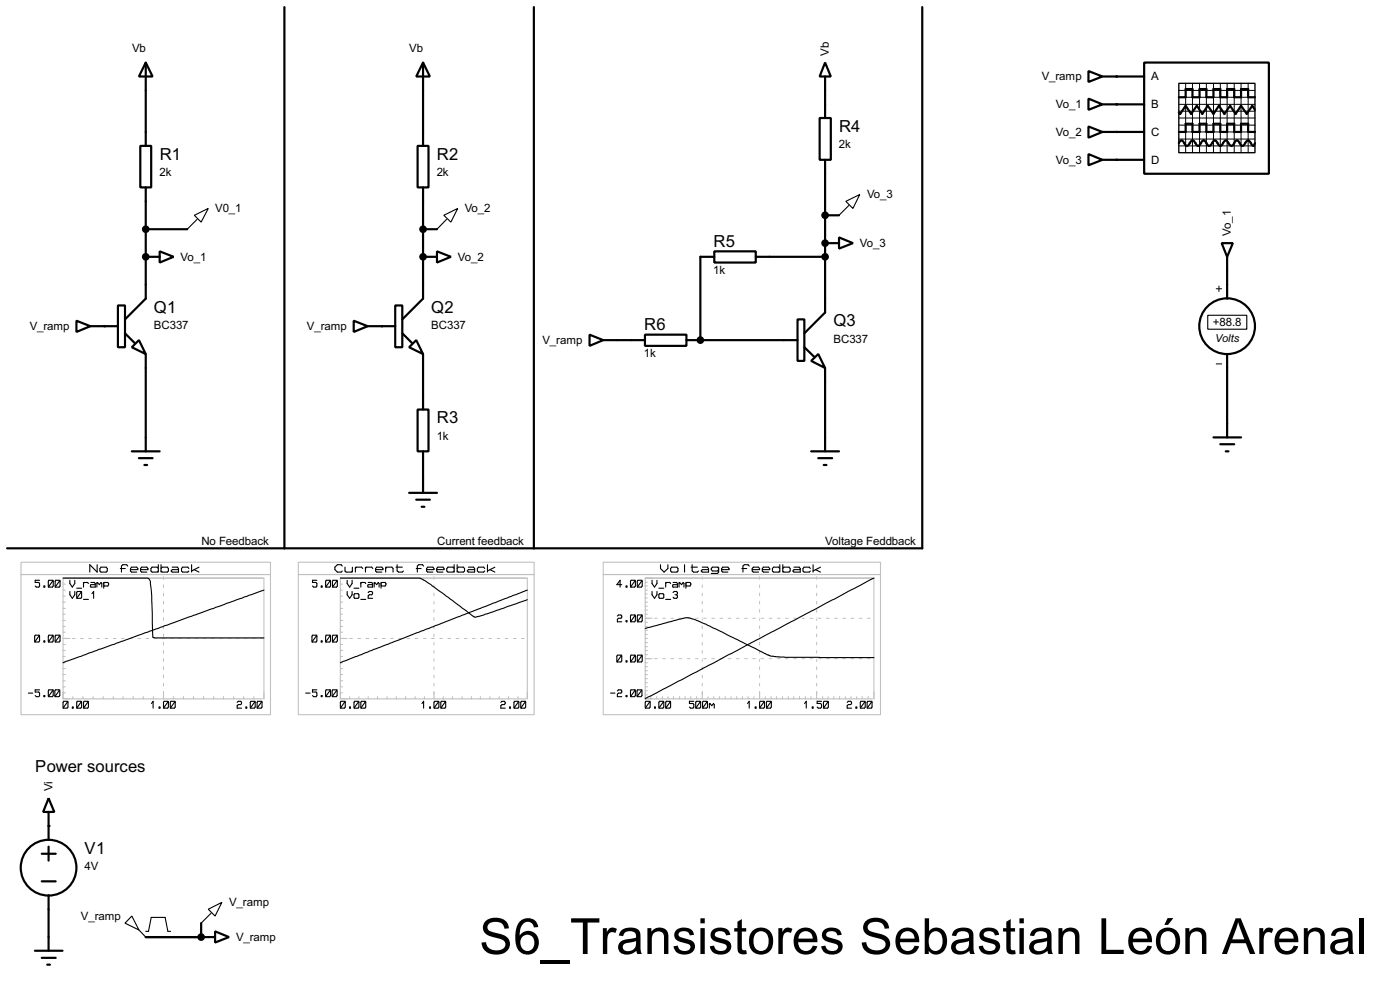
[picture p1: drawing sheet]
<svg xmlns="http://www.w3.org/2000/svg" width="256mm" height="180mm" viewBox="0 0 256 180" stroke-linecap="round" stroke-linejoin="round" font-family="sans-serif">
<g fill="none" stroke="#000" stroke-width=".4">
<path d="M26.7 11.5l1.3 2.5h-2.5zM26.7 11.5v15.2M52.1 1.3v99.1M77.5 11.5l1.3 2.5h-2.5zM77.5 11.5v15.2M97.8 1.3v99.1M151.2 11.5l1 2.5h-2zM151.2 14v7.6M169 1.3v99.1h-167.7M199.4 13l2.6 1-2.6 1zM199.4 18.1l2.6 1-2.6 1zM202 14h7.6"/>
<path d="M202 19.1h7.6M209.6 11.5h22.9v20.3h-22.9zM216 17.8h1.2v-1.5h1.3v1.5h1.3v-1.5h1.2v1.5h1.3v-1.5h1.3v1.5h1.2v-1.5h1.3v1.5h1.3v-1.5h1.3v1.5h1.2M25.7 26.7h2v7.6h-2zM26.7 34.3v20.4l-3.8 3.8M76.5 26.7h2v7.6h-2zM77.5 34.3v20.4l-3.8 3.8M150.2 21.6h2v7.7h-2zM151.2 29.3v27.9l-3.8 3.8M151.2 39.4h2.5M199.4 23.2l2.6 1-2.6 1zM199.4 28.2l2.6 1.1-2.6 1z"/>
<path d="M202 24.2h7.6M202 29.3h7.6M216 26.2l.2-.4 .3-.1 .2 .1 .5 .8 .3 .1 .2-.1 .5-.8a.6 .6 0 0 1 .9 .5l.4 .4 .2-.1 .5-.8 .3-.1 .3 .1 .5 .8a.6 .6 0 0 0 .8-.5l.5-.4 .2 .1 .5 .8 .3 .1 .2-.1 .5-.8 .3-.1 .2 .1 .3 .4a.54 .54 0 0 0 .7 .4l.5-.8 .3-.1 .3 .1 .5 .8 .2 .1 .3-.1 .2-.4a.54 .54 0 0 1 .8-.4l.5 .8 .3 .1 .2-.5M216 24.2h1.2v-1.5h1.3v1.5h1.3v-1.5h1.2v1.5h1.3v-1.5h1.3v1.5h1.2v-1.5h1.3v1.5h1.3v-1.5h1.3v1.5h1.2M229.9 20.1l-.5-.7-1 1.5-1-1.5-1 1.5-1-1.5-1.1 1.5-1-1.5-1 1.5-1-1.5-1 1.5-1-1.5-1.1 1.5-1-1.5-1 1.5-.2-.3M14 58.7l2.6 1-2.6 1.1zM16.6 59.7h5M21.6 55.9h1.3v7.7h-1.3zM26.7 42h7.6M26.7 47h2.6M29.3 46l2.5 1-2.5 1.1zM64.8 58.7l2.6 1-2.6 1.1z"/>
<path d="M67.4 59.7h5M72.4 55.9h1.3v7.7h-1.3zM77.5 42h2.6M77.5 47h2.6M80.1 46l2.5 1-2.5 1.1zM130.9 46h7.6v2.1h-7.6zM130.9 47h-2.6v15.3M138.5 47h12.7M146.1 58.5h1.3v7.6h-1.3zM151.2 44.5h2.5M153.7 43.5l2.6 1-2.6 1zM223.8 44.5h2.1l-1.1 2.5z"/>
<path d="M224.8 47v7.7M22.9 61l1.8 1.8M24.2 63.6l1.3-1.3 1.2 2.5zM26.7 64.8v17.8M73.7 61l1.8 1.8M75 63.6l1.3-1.3 1.2 2.5zM76.5 75h2v7.6h-2zM77.5 64.8v10.2M108 61.3l2.5 1-2.5 1zM110.5 62.3h7.7M118.2 61.3h7.6v2h-7.6zM125.8 62.3h20.3"/>
<path d="M147.4 63.6l1.8 1.7M148.6 66.1l1.3-1.3 1.3 2.6zM151.2 67.4v15.2M224.8 64.8v15.3M24.2 82.6h5.1M25.5 83.9h2.5M26.5 85.1h.5M75 90.2h5.1M76.3 91.5h2.5M77.3 92.8h.5M77.5 82.6v7.6M148.6 82.6h5.1"/>
<path d="M149.9 83.9h2.6M150.9 85.1h.5M222.3 80.1h5.1M223.6 81.3h2.5M224.6 82.6h.5M7.7 156.3h2.5M8.9 146.1l1.1 2.5h-2.1zM8.9 148.6v5.1M8.9 155v2.5M6.4 174h5.1M7.7 175.3h2.5M7.7 161.3h2.5"/>
<path d="M8.7 176.6h.5M8.9 163.9v10.1M26.7 171.5h12.7M36.9 169v2.5M39.4 170.5l2.6 1-2.6 1z"/>
<circle cx="224.8" cy="59.7" r="5.1"/>
<circle cx="8.9" cy="158.8" r="5.1"/>
</g>
<g fill="#000">
<circle cx="204.5" cy="19.1" r=".2"/>
<circle cx="204.5" cy="14" r=".2"/>
<circle cx="204.5" cy="24.2" r=".2"/>
<circle cx="204.5" cy="29.3" r=".2"/>
<circle cx="19.1" cy="59.7" r=".2"/>
<circle cx="26.7" cy="47" r=".2"/>
<circle cx="69.9" cy="59.7" r=".2"/>
<circle cx="77.5" cy="47" r=".2"/>
<circle cx="151.2" cy="44.5" r=".2"/>
<circle cx="128.3" cy="62.3" r=".2"/>
<circle cx="8.9" cy="151.2" r=".2"/>
<circle cx="36.9" cy="171.5" r=".2"/>
</g>
<g fill="none" stroke="#000" stroke-width=".2">
<path d="M35.6 39.4l2.6-1.2-1.3 2.5zM81.3 39.4l2.6-1.2-1.3 2.5zM155 36.9l2.5-1.3-1.2 2.6zM155.5 37.6l-1.8 1.8M36.1 40.2l-1.8 1.8M81.8 40.2l-1.7 1.8M221.3 57.7h7.1v2.6h-7.1zM6.5 116.3h.6l.2 .2v.8l-.2 .2h-.6l-.1-.2zM7.3 106.2h-.8v.4h.6l.2 .2v.5l-.2 .2h-.4l-.2-.2M7.3 116.3l-.9 1.2M8.1 107.3h.1v.2h-.1zM8.1 117.3h.1v.2h-.1z"/>
<path d="M9 106.2h.6l.2 .2v.9l-.2 .2h-.6l-.1-.2zM9 116.3h.6l.2 .2v.8l-.2 .2h-.6l-.1-.2zM9.8 116.3l-.9 1.2M9.8 106.2l-.9 1.3M10.2 116.3h.7l.1 .2v.8l-.1 .2h-.7l-.1-.2zM10.2 106.2h.7l.1 .2v.9l-.1 .2h-.7l-.1-.2zM11 116.3l-.9 1.2M11 106.2l-.9 1.3M11.6 105.8h15a.8 .8 0 0 1 .8 .2 .8 .8 0 0 1 .2 .9l.2 2.3 .3 7.5 20.3 .1M12.8 106.2v.6l.5 .7 .4-.7v-.6M12.8 108.3v.6l.5 .6 .4-.6v-.6M14.1 107.7h.9"/>
<path d="M14.2 108.3h.6l.2 .2v.8l-.2 .2h-.6l-.1-.2zM15 108.3l-.9 1.2M15.3 106.6v.9M15.3 106.8l.1-.2h.7l.1 .2M15.3 109.7h.9M16.7 106.6h.6l.2 .2v.7h-.8l-.1-.2 .1-.3h.8M16.9 108.7l.3-.4v1.2M17.8 106.6v.9M17.8 106.8l.1-.2 .3 .4 .3-.4 .2 .2v.7M17.8 103.4v1.3l-1.3-1.3v1.3M18.5 103.8h1l.2 .3v.4l-.2 .2h-1l-.2-.2v-.4zM19 106.8l.1-.2h.7l.1 .2-.1 .5h-.7l-.1-.3"/>
<path d="M19 106.6v1.1M22.1 104.1h.9M23.4 103.6l-.2-.2h-.7l-.2 .2v1.1M23.9 104.3h1.4l-.2-.5h-1l-.2 .3v.4l.2 .2h1M25.8 104.3h1.3l-.2-.5h-.9l-.2 .3v.4l.2 .2h.9M29 104.1l-.2-.3h-.9l-.2 .3v.4l.2 .2h.9l.2-.2M29 103.4v1.3M29.5 104.1l.2-.3h1l.2 .3v.4l-.2 .2h-1l-.2-.2M29.5 103.4v1.3M31.6 103.8h.9l.2 .3v.6h-1.1l-.2-.2 .2-.2h1.1M34.6 104.1l-.2-.3h-.9l-.2 .3v.4l.2 .2h.9l.2-.2M35.1 103.4v1.3"/>
<path d="M35.6 104.3l.9 .4M36.5 103.8l-1.4 .7M48.4 108l-36.8 13.3M57.3 116.3h.6l.2 .2v.8l-.2 .2h-.6l-.1-.2zM58.1 106.2h-.8v.4h.6l.2 .2v.5l-.2 .2h-.4l-.2-.2M58.1 116.3l-.9 1.2M58.9 117.3h.1v.2h-.1zM58.9 107.3h.1v.2h-.1zM59.8 116.3h.6l.2 .2v.8l-.2 .2h-.6l-.1-.2zM59.8 106.2h.6l.2 .2v.9l-.2 .2h-.6l-.1-.2zM60.6 116.3l-.9 1.2M60.6 106.2l-.9 1.3"/>
<path d="M61 116.3h.7l.1 .2v.8l-.1 .2h-.7l-.1-.2zM61 106.2h.7l.1 .2v.9l-.1 .2h-.7l-.1-.2zM61.8 116.3l-.9 1.2M61.8 106.2l-.9 1.3M62.4 105.8h13.9a2.75 2.75 0 0 1 2 .8l8.4 6.2a.91 .91 0 0 0 1.1 0l8.8-3M62.7 103.6l-.2-.2h-.7l-.4 .4v.5l.4 .4h.7l.2-.2M63.2 103.8v.7l.2 .2h1l.2-.2M63.6 106.2v.6l.5 .7 .4-.7v-.6M63.6 108.3v.6l.5 .6 .4-.6v-.6M64.6 103.8v.9M64.9 107.7h.9M65 108.7h.6l.2 .2v.4l-.2 .2h-.6l-.1-.2z"/>
<path d="M65.1 104.1l.2-.3h1l.2 .3M65.1 103.8v.9M66.1 106.8l.1-.2h.7l.1 .2M66.1 109.7h.9M66.1 106.6v.9M67 104.1l.2-.3h.9l.2 .3M67 103.8v.9M67.5 106.6h.6l.2 .2v.7h-.8l-.1-.2 .1-.3h.8M67.5 108.5l.2-.2h.4l.2 .4-.2 .2h-.4l-.2 .2v.4h.8M68.6 106.6v.9M68.6 106.8l.1-.2 .3 .4 .3-.4 .2 .2v.7M68.8 104.3h1.4l-.2-.5h-1l-.2 .3v.4l.2 .2h1"/>
<path d="M69.8 106.8l.1-.2h.7l.1 .2-.1 .5h-.7l-.1-.3M69.8 106.6v1.1M70.7 104.1l.2-.3h.9l.2 .3v.6M70.7 103.8v.9M72.6 103.8h1.1M72.8 103.4v1.1l.2 .2h.7l.2-.2M76.3 104.1h.9M77.6 103.6l-.2-.2h-.7l-.2 .2v1.1M78.2 104.3h1.3l-.2-.5h-.9l-.2 .3v.4l.2 .2h.9M80 104.3h1.4l-.2-.5h-1l-.2 .3v.4l.2 .2h1M83.2 104.1l-.2-.3h-.9l-.2 .3v.4l.2 .2h.9l.2-.2M83.2 103.4v1.3"/>
<path d="M83.8 104.1l.2-.3h.9l.2 .3v.4l-.2 .2h-.9l-.2-.2M83.8 103.4v1.3M85.8 103.8h1l.2 .3v.6h-1.2l-.2-.2 .2-.2h1.2M88.8 104.1l-.2-.3h-.9l-.2 .3v.4l.2 .2h.9l.2-.2M89.3 103.4v1.3M89.8 104.3l.9 .4M90.7 103.8l-1.4 .7M96.6 108l-34.2 13.3M113.1 112.8l.2-.2h.5l.1 .4-.1 .2h-.5l-.2 .2v.4h.8M113.1 119.9h.7l.1 .2v.9l-.1 .2h-.7l-.1-.2zM113.9 107h-.9l.6-.8v1.3M113.9 119.9l-.9 1.3"/>
<path d="M114.7 107.3h.2v.2h-.2zM114.7 113.6h.2v.2h-.2zM115.6 106.2h.7l.1 .2v.9l-.1 .2h-.7l-.1-.2zM115.6 112.6h.7l.1 .2v.8l-.1 .2h-.7l-.1-.2zM115.6 119.9h.7l.1 .2v.9l-.1 .2h-.7l-.1-.2zM116.4 119.9l-.9 1.3M116.4 112.6l-.9 1.2M116.4 106.2l-.9 1.3M116.9 106.2h.6l.2 .2v.9l-.2 .2h-.6l-.1-.2zM116.9 119.9h.6l.2 .2v.9l-.2 .2h-.6l-.1-.2zM116.9 112.6h.6l.2 .2v.8l-.2 .2h-.6l-.1-.2zM117.7 119.9l-.9 1.3"/>
<path d="M117.7 112.6l-.9 1.2M117.7 106.2l-.9 1.3M118.2 115l7.3-1.9a6.7 6.7 0 0 1 3.6 1.1l12.2 5.9 2.5 .2 16.3 .1M119.5 106.2v.6l.4 .7 .5-.7v-.6M119.5 108.3v.6l.4 .6 .5-.6v-.6M120.7 107.7h.9M120.8 108.7h.7l.1 .2v.4l-.1 .2h-.7l-.1-.2zM121 103.4v.7l.7 .6 .7-.6v-.7M122 106.8l.1-.2h.6l.2 .2M122 109.7h.9M122 106.6v.9M123.1 103.8h.9l.2 .3v.4l-.2 .2h-.9l-.2-.2v-.4z"/>
<path d="M123.3 106.6h.7l.1 .2v.7h-.8l-.1-.2 .1-.3h.8M123.3 108.5l.2-.2h.5l.1 .2-.1 .4M123.7 108.9h.3M124 108.9l.1 .2-.1 .4h-.5l-.2-.2M124.4 106.6v.9M124.4 106.8l.1-.2 .4 .4 .3-.4 .1 .2v.7M125.4 103.4v1.3M125.7 106.8l.1-.2h.6l.2 .2-.2 .5h-.6l-.1-.3M125.7 106.6v1.1M126.6 103.8h1.2M126.8 103.4v1.1l.3 .2h.7l.2-.2M128.7 103.8h.9l.2 .3v.6h-1.1l-.2-.2 .2-.2h1.1"/>
<path d="M131.7 104.1l-.2-.3h-1l-.2 .3 .2 .4h1l.2-.2M131.7 103.8v.9l-.2 .3h-1.2M132.2 104.3h1.4l-.2-.5h-1l-.2 .3v.4l.2 .2h1M135.9 104.1h.9M137.3 103.6l-.2-.2h-.7l-.3 .2v1.1M137.8 104.3h1.4l-.2-.5h-1l-.2 .3v.4l.2 .2h1M139.7 104.3h1.3l-.2-.5h-.9l-.2 .3v.4l.2 .2h.9M142.9 104.1l-.2-.3h-1l-.2 .3v.4l.2 .2h1l.2-.2M142.9 103.4v1.3M143.4 104.1l.2-.3h1l.2 .3v.4l-.2 .2h-1l-.2-.2M143.4 103.4v1.3M145.5 103.8h.9l.2 .3v.6h-1.1l-.2-.2 .2-.2h1.1"/>
<path d="M148.5 104.1l-.2-.3h-1l-.2 .3v.4l.2 .2h1l.2-.2M149 103.4v1.3M149.4 104.3l.9 .4M150.3 103.8l-1.3 .7M160.1 105.8l-41.9 22.1M5.2 126.9h.8M7.3 126.3h-.8v.4h.6l.2 .2v.4l-.2 .2h-.4l-.2-.2M8.1 127.3h.1v.2h-.1zM9 126.3h.6l.2 .2v.8l-.2 .2h-.6l-.1-.2zM9.8 126.3l-.9 1.2M10.2 126.3h.6l.2 .2v.8l-.2 .2h-.6l-.1-.2zM11 126.3l-.9 1.2"/>
<path d="M11.7 128.4h.6l.2 .2v.8l-.2 .2h-.6l-.1-.2zM12.5 128.4l-.9 1.2M13.3 129.4h.1v.2h-.1zM14.2 128.4h.6l.2 .2v.8l-.2 .2h-.6l-.1-.2zM15 128.4l-.9 1.2M15.4 128.4h.7l.1 .2v.8l-.1 .2h-.7l-.1-.2zM16.2 128.4l-.9 1.2M27.8 128.8l.3-.4v1.2M29.2 129.4h.1v.2h-.1zM30.1 128.4h.6l.2 .2v.8l-.2 .2h-.6l-.1-.2zM30.9 128.4l-.9 1.2M31.3 128.4h.7l.1 .2v.8l-.1 .2h-.7l-.1-.2z"/>
<path d="M32.1 128.4l-.9 1.2M43.5 128.6l.2-.2h.4l.2 .4-.2 .2h-.4l-.2 .2v.4h.8M45.1 129.4h.1v.2h-.1zM46 128.4h.6l.2 .2v.8l-.2 .2h-.6l-.1-.2zM46.8 128.4l-.9 1.2M47.2 128.4h.7l.1 .2v.8l-.1 .2h-.7l-.1-.2zM48 128.4l-.9 1.2M56 126.9h.8M58.1 126.3h-.8v.4h.6l.2 .2v.4l-.2 .2h-.4l-.2-.2M58.9 127.3h.1v.2h-.1zM59.8 126.3h.6l.2 .2v.8l-.2 .2h-.6l-.1-.2zM60.6 126.3l-.9 1.2"/>
<path d="M61 126.3h.6l.2 .2v.8l-.2 .2h-.6l-.1-.2zM61.8 126.3l-.9 1.2M62.5 128.4h.6l.2 .2v.8l-.2 .2h-.6l-.1-.2zM63.3 128.4l-.9 1.2M64.1 129.4h.1v.2h-.1zM65 128.4h.6l.2 .2v.8l-.2 .2h-.6l-.1-.2zM65.8 128.4l-.9 1.2M66.2 128.4h.7l.1 .2v.8l-.1 .2h-.7l-.1-.2zM67 128.4l-.9 1.2M77.3 128.8l.3-.4v1.2M78.7 129.4h.2v.2h-.2zM79.6 128.4h.7l.1 .2v.8l-.1 .2h-.7l-.1-.2z"/>
<path d="M80.4 128.4l-.9 1.2M80.9 128.4h.6l.2 .2v.8l-.2 .2h-.6l-.1-.2zM81.7 128.4l-.9 1.2M91.8 128.6l.2-.2h.4l.2 .4-.2 .2h-.4l-.2 .2v.4h.8M93.4 129.4h.1v.2h-.1zM94.3 128.4h.6l.2 .2v.8l-.2 .2h-.6l-.1-.2zM95.1 128.4l-.9 1.2M95.5 128.4h.7l.1 .2v.8l-.1 .2h-.7l-.1-.2zM96.3 128.4l-.9 1.2M111.9 126.9h.8M113.1 126.5l.2-.2h.5l.1 .4-.1 .2h-.5l-.2 .2v.4h.8M114.7 127.3h.2v.2h-.2z"/>
<path d="M114.7 121h.2v.2h-.2zM115.6 126.3h.7l.1 .2v.8l-.1 .2h-.7l-.1-.2zM116.4 126.3l-.9 1.2M116.8 126.3h.7l.1 .2v.8l-.1 .2h-.7l-.1-.2zM117.6 126.3l-.9 1.2M118.3 128.4h.7l.1 .2v.8l-.1 .2h-.7l-.1-.2zM119.1 128.4l-.9 1.2M119.9 129.4h.2v.2h-.2zM120.8 128.4h.7l.1 .2v.8l-.1 .2h-.7l-.1-.2zM121.6 128.4l-.9 1.2M122.1 128.4h.6l.2 .2v.8l-.2 .2h-.6l-.1-.2zM122.9 128.4l-.9 1.2"/>
<path d="M127.1 128.4h-.8v.4h.7l.1 .2v.4l-.1 .2h-.5l-.2-.2M127.6 128.4h.6l.2 .2v.8l-.2 .2h-.6l-.1-.2zM128.4 128.4l-.9 1.2M128.8 128.4h.7l.1 .2v.8l-.1 .2h-.7l-.1-.2zM129.6 128.4l-.9 1.2M130 128.8v.8M130 129l.1-.2 .3 .4 .3-.4 .2 .2v.6M137 128.8l.3-.4v1.2M138.4 129.4h.1v.2h-.1zM139.3 128.4h.6l.2 .2v.8l-.2 .2h-.6l-.1-.2zM140.1 128.4l-.9 1.2M140.5 128.4h.7l.1 .2v.8l-.1 .2h-.7l-.1-.2z"/>
<path d="M141.3 128.4l-.9 1.2M147.4 128.8l.3-.4v1.2M148.8 129.4h.2v.2h-.2zM150.5 128.4h-.8v.4h.7l.1 .2v.4l-.1 .2h-.5l-.2-.2M151 128.4h.6l.2 .2v.8l-.2 .2h-.6l-.1-.2zM151.8 128.4l-.9 1.2M155.2 128.6l.2-.2h.5l.1 .4-.1 .2h-.5l-.2 .2v.4h.8M156.8 129.4h.2v.2h-.2zM157.7 128.4h.7l.1 .2v.8l-.1 .2h-.7l-.1-.2zM158.5 128.4l-.9 1.2M159 128.4h.6l.2 .2v.8l-.2 .2h-.6l-.1-.2zM159.8 128.4l-.9 1.2"/>
<path d="M24.2 167.7l1.3 2.5-2.6-1.2zM25.5 170.2l1.2 1.3M26.7 170.5h.5l.5-2.6h2.6l.5 2.6h.5M38.2 166.4l2.5-1.2-1.3 2.5zM38.7 167.2l-1.8 1.8"/>
</g>
<g fill="#000" stroke="#000" stroke-width=".4">
<circle cx="151.1" cy="39.4" r=".5"/>
<circle cx="26.7" cy="42" r=".5"/>
<circle cx="26.7" cy="47" r=".5"/>
<circle cx="77.5" cy="47" r=".5"/>
<circle cx="77.5" cy="42" r=".5"/>
<circle cx="151.1" cy="44.5" r=".5"/>
<circle cx="151.1" cy="47" r=".5"/>
<circle cx="128.3" cy="62.3" r=".5"/>
<circle cx="36.8" cy="171.5" r=".5"/>
</g>
<g fill="none" stroke="#000" stroke-width=".18">
<path d="M216 19.1h13.9M216 16.6h13.9M216 17.8h13.9M217.2 15.3v12.7M218.5 15.3v12.7M219.8 15.3v12.7M221 15.3v12.7M222.3 15.3v12.7M223.6 15.3v12.7M224.8 15.3v12.7M226.1 15.3v12.7M227.4 15.3v12.7"/>
<path d="M228.7 15.3v12.7M216 20.4h13.9M216 22.9h13.9M216 24.2h13.9M216 25.5h13.9M216 26.7h13.9M216 21.6h13.9M222.8 52.9h1M223.3 52.4v1M222.8 66.6h1"/>
</g>
<path d="M216 15.3h13.9v12.7h-13.9z" fill="none" stroke="#000" stroke-width=".25"/>
<g fill="none" stroke="#c0c0c0" stroke-width=".2">
<path d="M3.9 102.9h45.7v27.9h-45.7zM3.9 105.2h45.7M11.6 119.1h.4M11.6 118h.4M11.6 116.9h1.2M11.6 115.7h.4M11.6 114.7h.4M11.6 113.6h.4M11.6 112.4h.4M11.6 111.4h.4M11.6 110.2h.4M11.6 109.1h.4"/>
<path d="M11.6 108h.4M11.6 106.9h.4M54.7 102.9h43.2v27.9h-43.2zM54.7 105.2h43.2M62.4 119.1h.4M62.4 118h.4M62.4 116.9h1.2M62.4 115.7h.4M62.4 114.7h.4M62.4 113.6h.4M62.4 112.4h.4M62.4 111.4h.4"/>
<path d="M62.4 110.2h.4M62.4 109.1h.4M62.4 108h.4M62.4 106.9h.4M110.5 102.9h50.8v27.9h-50.8zM110.5 105.2h50.8M118.2 119.1h.4M118.2 116.9h.4M118.2 114.7h.4M118.2 112.4h.4M118.2 110.2h.4M118.2 108h.4"/>
<path d="M118.2 119.8h.4M118.2 118.4h.4M118.2 117.6h.4M118.2 116.1h.4M118.2 115.4h.4M118.2 113.9h.4M118.2 113.2h1.3M118.2 111.7h.4M118.2 111h.4M118.2 109.5h.4M118.2 108.7h.4M118.2 107.3h.4"/>
<path d="M118.2 106.6h.4M11.6 126.8h.4M11.6 125.7h.4M11.6 124.6h.4M11.6 123.5h.4M11.6 122.4h.4M11.6 121.3h.4M11.6 120.2h.4M13.4 127.5v.4M15.2 127.5v.4M17.1 127.5v.4M18.9 127.5v.4"/>
<path d="M20.8 127.5v.4M22.6 127.5v.4M24.4 127.5v.4M26.3 127.5v.4M28.1 127.5v.4M30 126.7v1.2M31.8 127.5v.4M33.6 127.5v.4M35.5 127.5v.4M37.3 127.5v.4M39.2 127.5v.4M41 127.5v.4"/>
<path d="M42.8 127.5v.4M44.7 127.5v.4M46.5 127.5v.4M48.1 127.9h-36.5v-22.1h36.8v22.1M62.4 126.8h.4M62.4 125.7h.4M62.4 124.6h.4M62.4 123.5h.4M62.4 122.4h.4M62.4 121.3h.4M62.4 120.2h.4M64.1 127.5v.4"/>
<path d="M65.8 127.5v.4M67.5 127.5v.4M69.2 127.5v.4M70.9 127.5v.4M72.6 127.5v.4M74.3 127.5v.4M76.1 127.5v.4M77.8 127.5v.4M79.5 126.7v1.2M81.2 127.5v.4M82.9 127.5v.4M84.7 127.5v.4"/>
<path d="M86.4 127.5v.4M88 127.5v.4M89.8 127.5v.4M91.5 127.5v.4M93.2 127.5v.4M94.9 127.5v.4M96.4 127.9h-34v-22.1h34.2v22.1M118.2 125.7h.4M118.2 123.5h.4M118.2 121.3h.4M118.2 127.2h.4M118.2 126.4h.4"/>
<path d="M118.2 125h.4M118.2 124.2h.4M118.2 122.8h.4M118.2 122h.4M118.2 120.6h1.3M119.3 127.5v.4M120.3 127.5v.4M121.4 127.5v.4M122.4 127.5v.4M123.4 127.5v.4M124.5 127.5v.4M125.5 127.5v.4"/>
<path d="M126.6 127.5v.4M127.6 127.5v.4M128.7 126.7v1.2M129.7 127.5v.4M130.8 127.5v.4M131.8 127.5v.4M132.9 127.5v.4M133.9 127.5v.4M135 127.5v.4M136 127.5v.4M137.1 127.5v.4M138.1 127.5v.4"/>
<path d="M139.2 126.7v1.2M140.2 127.5v.4M141.3 127.5v.4M142.3 127.5v.4M143.4 127.5v.4M144.4 127.5v.4M145.4 127.5v.4M146.5 127.5v.4M147.6 127.5v.4M148.6 127.5v.4M149.6 126.7v1.2M150.7 127.5v.4"/>
<path d="M151.7 127.5v.4M152.8 127.5v.4M153.8 127.5v.4M154.9 127.5v.4M155.9 127.5v.4M157 127.5v.4M158 127.5v.4M159.1 127.5v.4M159.9 127.9h-41.7v-22.1h41.9v22.1"/>
</g>
<path d="M11.8 116.9h36.3M30 105.6v22.3M62.6 116.9h33.8M79.5 105.6v22.3M118.4 113.2h41.5M128.7 105.6v22.3M139.2 105.6v22.3M149.6 105.6v22.3M118.4 120.6h41.5" fill="none" stroke="#fff" stroke-width=".18"/>
<path d="M11.8 116.9h36.3M30 105.6v22.3M62.6 116.9h33.8M79.5 105.6v22.3M118.4 113.2h41.5M128.7 105.6v22.3M139.2 105.6v22.3M149.6 105.6v22.3M118.4 120.6h41.5" fill="none" stroke="#c0c0c0" stroke-width=".18" stroke-dasharray=".5 1"/>
<text font-size="10.2" x="87.8" y="174.6">S6_Transistores Sebastian León Arenal</text>
<g font-size="3.4">
<text x="29.3" y="29.3">R1</text>
<text x="80.1" y="29.3">R2</text>
<text x="153.7" y="24.2">R4</text>
<text x="130.7" y="45.2">R5</text>
<text x="28.2" y="57.2">Q1</text>
<text x="79" y="57.2">Q2</text>
<text x="152.7" y="59.8">Q3</text>
<text x="118" y="60.5">R6</text>
<text x="80.1" y="77.5">R3</text>
<text x="6.5" y="141.2">Power sources</text>
<text x="15.5" y="156.3">V1</text>
</g>
<g font-size="2.4">
<text x="24.2" y="9.6">Vb</text>
<text x="75" y="9.6">Vb</text>
<text x="151.9" y="10.2" transform="rotate(-90 151.9 10.2)">Vb</text>
<text x="190.8" y="14.7">V_ramp</text>
<text x="210.9" y="14.7">A</text>
<text x="193.4" y="19.8">Vo_1</text>
<text x="210.9" y="19.8">B</text>
<text x="153.7" y="27.2">2k</text>
<text x="193.4" y="24.9">Vo_2</text>
<text x="193.4" y="30">Vo_3</text>
<text x="210.9" y="24.9">C</text>
<text x="210.9" y="30">D</text>
<text x="29.2" y="32.2">2k</text>
<text x="80" y="32.2">2k</text>
<text x="39.4" y="38.8">V0_1</text>
<text x="85.1" y="38.8">Vo_2</text>
<text x="158.8" y="36.3">Vo_3</text>
<text x="33.1" y="47.7">Vo_1</text>
<text x="83.9" y="47.7">Vo_2</text>
<text x="157.5" y="45.2">Vo_3</text>
<text x="225.5" y="43.2" transform="rotate(-90 225.5 43.2)">Vo_1</text>
<text x="130.7" y="50.1">1k</text>
<text x="222.2" y="59.6">+88.8</text>
<text x="5.4" y="60.4">V_ramp</text>
<text x="28.2" y="60.2">BC337</text>
<text x="56.2" y="60.4">V_ramp</text>
<text x="79" y="60.2">BC337</text>
<text x="99.4" y="63">V_ramp</text>
<text x="118" y="65.4">1k</text>
<text x="152.7" y="62.7">BC337</text>
<text x="80" y="80.4">1k</text>
<text x="36.9" y="99.7">No Feedback</text>
<text x="80.1" y="99.7">Current feedback</text>
<text x="151.2" y="99.7">Voltage Feddback</text>
<text x="9.6" y="144.8" transform="rotate(-90 9.6 144.8)">Vi</text>
<text x="15.5" y="159.2">4V</text>
<text x="42" y="165.9">V_ramp</text>
<text x="14.8" y="168.4">V_ramp</text>
<text x="43.2" y="172.2">V_ramp</text>
</g>
<text font-size="2.3" x="222.6" y="62.7">Volts</text>
</svg>
